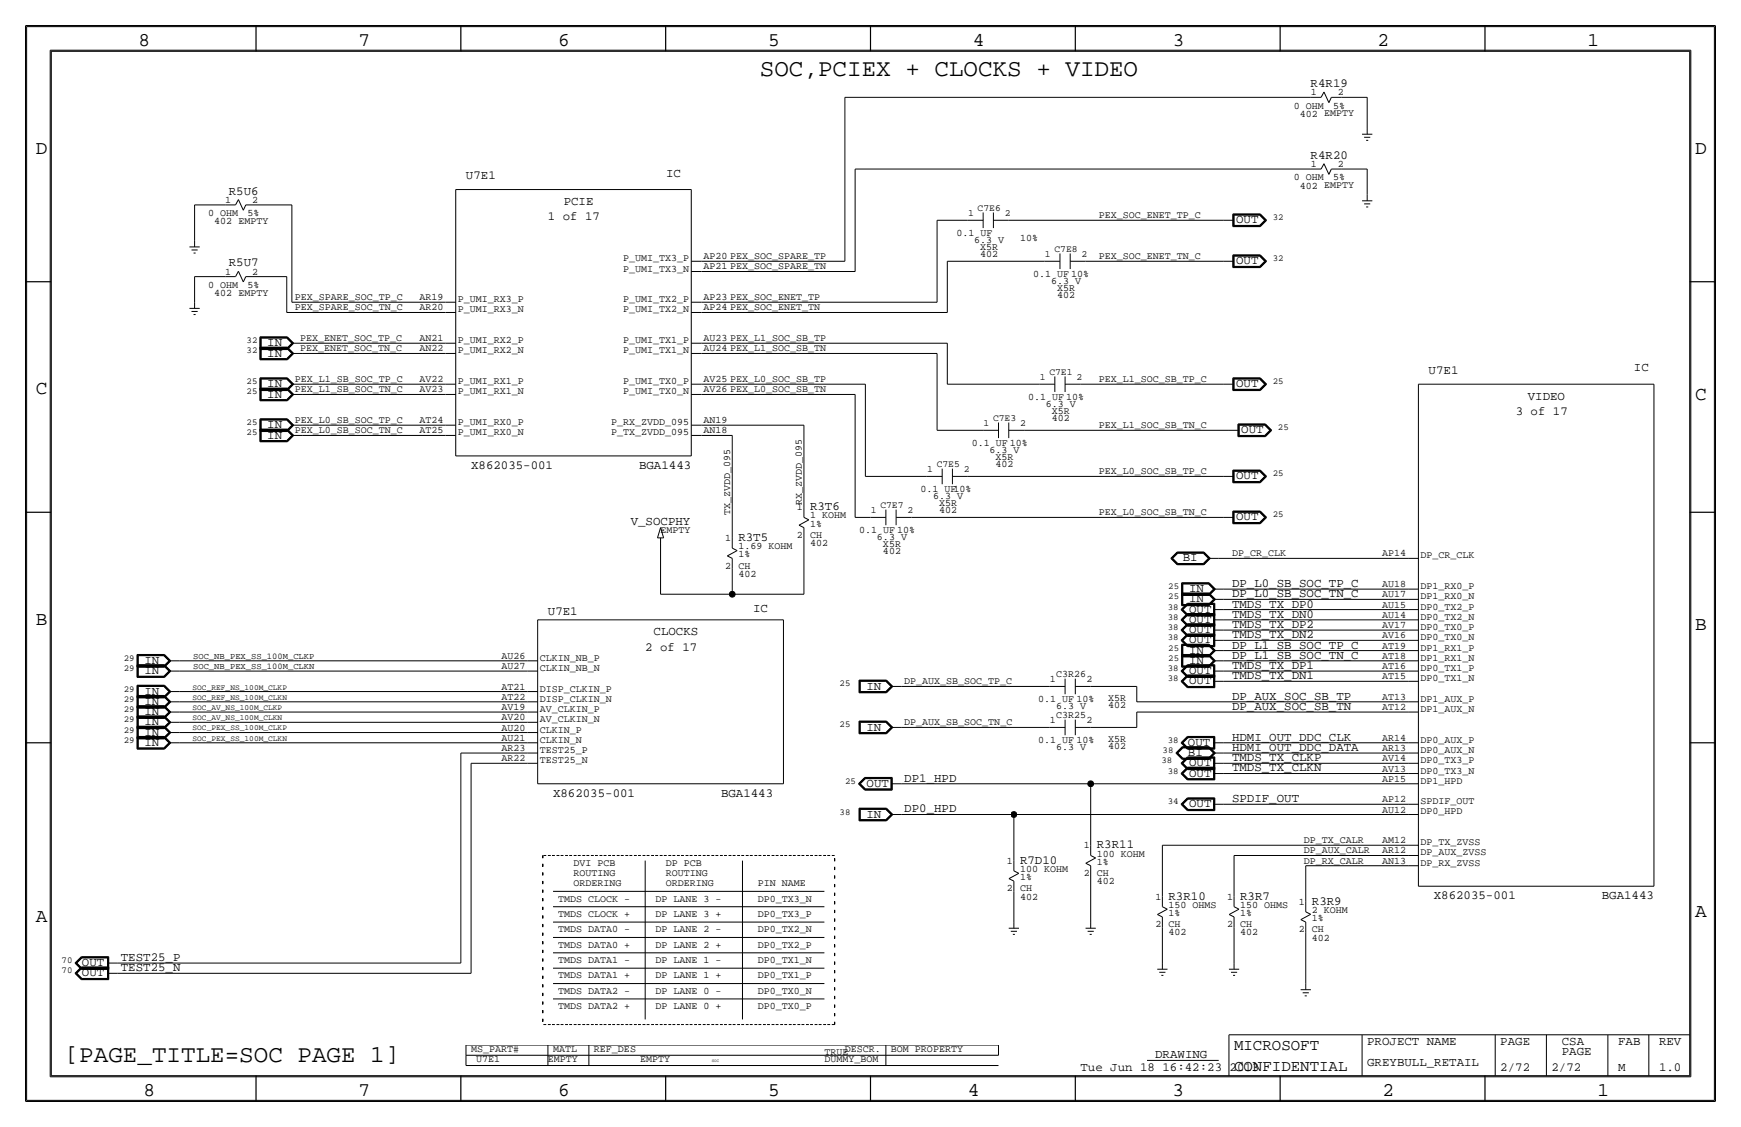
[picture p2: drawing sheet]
<svg xmlns="http://www.w3.org/2000/svg" width="432mm" height="279mm" viewBox="0 0 432 279" stroke-linecap="round" stroke-linejoin="round" font-family="sans-serif">
<!-- layer: Nets -->
<g fill="none" stroke="#000" stroke-width=".25">
<path d="M209.5 24.1h115.6zM209.5 24.1v40.7zM332.7 24.1h6.4zM339.1 24.1v7.7zM48.3 50.8v8.9zM48.3 50.8h7.6zM63.5 50.8h8.9zM72.4 50.8v24.1zM212.1 41.9h113zM212.1 41.9v25.4zM232.4 54.6v20.3zM232.4 54.6h7.6z"/>
<path d="M250.2 54.6h53.3zM332.7 41.9h6.4zM339.1 41.9v6.4zM48.3 68.6v6.3zM48.3 68.6h7.6zM63.5 68.6h7.6zM71.1 77.5h39.4zM71.1 68.6v8.9zM72.4 74.9h38.1zM174 67.3h38.1zM174 64.8h35.5zM174 74.9h58.4z"/>
<path d="M174 77.5h60.9zM234.9 64.8h24.2zM234.9 64.8v12.7zM269.2 64.8h34.3zM74.9 85.1h35.6zM74.9 87.6h35.6zM74.9 95.2h35.6zM74.9 97.8h35.6zM174 95.2h40.6zM174 97.8h38.1zM174 85.1h60.9zM174 87.6h58.4z"/>
<path d="M212.1 97.8v30.5zM214.6 95.3v22.8zM232.4 87.6v19.1zM234.9 95.2h22.9zM234.9 85.1v10.1zM268 95.2h35.5zM74.9 105.4h35.6zM74.9 107.9h35.6zM174 105.4h25.4zM174 107.9h7.6zM181.6 107.9v25.4zM199.4 105.4v20.3z"/>
<path d="M214.6 118.1h15.3zM232.4 106.7h11.4zM240 118.1h63.5zM254 106.7h50.8zM163.8 134.6v12.7zM199.4 133.3v14zM212.1 128.3h3.8zM226.1 128.3h77.4zM302.3 138.4h46.9zM163.8 147.3h17.8zM181.6 141v6.3zM181.6 147.3h17.8z"/>
<path d="M303.5 148.6h45.7zM303.5 153.7h45.7zM303.5 158.8h45.7zM303.5 146h45.7zM303.5 151.1h45.7zM303.5 156.2h45.7zM44.4 166.4h86.4zM44.4 163.8h86.4zM44.5 174h86.3zM44.5 176.5h86.3zM44.5 179.1h86.3zM44.5 171.4h86.3z"/>
<path d="M223.5 170.2h36.8zM270.5 170.2h11.4zM281.9 174h67.3zM281.9 176.5v3.8zM281.9 176.5h67.4zM281.9 170.2v3.8zM303.5 166.4h45.7zM303.5 168.9h45.7zM303.5 161.3h45.7zM303.5 163.8h45.7zM44.5 184.1h86.3zM44.5 181.6h86.3z"/>
<path d="M114.3 186.7v52.1zM114.3 186.7h16.5zM116.8 189.2v52.1zM116.8 189.2h14zM223.5 194.3h47zM223.5 180.3h36.8zM270.5 194.3v15.2zM270.5 194.3h78.7zM270.5 180.3h11.4zM303.5 186.7h45.7zM303.5 199.4h45.7zM303.5 191.8h45.7z"/>
<path d="M303.5 189.2h45.7zM303.5 184.1h45.7zM160 213.4v39.3zM184.1 213.4v39.3zM223.5 201.9h28zM251.5 201.9h97.7zM251.5 201.9v11.5zM270.5 217.2v11.4zM288.3 209.5h60.9zM288.3 209.5v12.7zM306.1 212.1h43.1zM306.1 212.1v10.1z"/>
<path d="M323.8 214.6h25.4zM323.8 214.6v8.9zM29.2 238.8h85.1zM137.2 232.4h67.3zM137.2 228.6h67.3zM137.2 236.2h67.3zM137.2 221h67.3zM137.2 224.8h67.3zM251.5 221v7.6zM288.3 229.9v8.9zM306.1 229.9v8.9zM323.8 231.1v12.7z"/>
<path d="M29.2 241.3h87.6zM137.2 240h67.3zM137.2 243.8h67.3zM137.2 247.6h67.3z"/>
</g>
<path d="M134.6 212.1h72.4zM134.6 212.1v41.9zM207 212.1v41.9zM134.6 254h72.4z" fill="none" stroke="#000" stroke-width=".25" stroke-dasharray=".7 1.4" stroke-linecap="butt"/>
<g fill="#000" stroke="#000" stroke-width=".25">
<circle cx="181.6" cy="147.3" r=".72"/>
<circle cx="270.5" cy="194.3" r=".72"/>
<circle cx="251.5" cy="201.9" r=".72"/>
</g>
<!-- layer: Components -->
<g fill="none" stroke="#000" stroke-width=".25">
<path d="M325.1 24.1h2.6zM328.4 22.8l1.2 2.7zM328.4 22.8l-.7 1.3zM330.2 24.1h2.5zM330.2 24.1l-.6 1.4zM337.8 33.3h2.6zM338.3 34h1.6zM338.8 34.8h.5zM339.1 31.8v1.5zM48.3 59.7v1.5zM55.9 50.8h2.5zM59.1 49.5l1.3 2.6z"/>
<path d="M59.1 49.5l-.7 1.3zM61 50.8h2.5zM61 50.8l-.6 1.3zM113 47v66zM113 47h58.4zM171.4 47v66zM240 54.6h3.8zM243.8 52.7v3.8zM246.4 54.6h3.8zM246.4 52.7v3.8zM303.5 54.6h2.6zM305.8 56.2h6.8z"/>
<path d="M305.8 53v3.2zM305.8 53h6.8zM305.9 53.1v3zM305.9 56.1h6.6zM305.9 53.1h6.6zM306 53.2v2.8zM306 56h6.5zM306 53.2h6.5zM306.1 53.3h6.3zM306.1 53.3v2.6zM306.1 55.9h6.3zM312.4 55.9l1.3-1.3z"/>
<path d="M312.4 53.3l1.3 1.3zM312.5 56l1.3-1.4zM312.5 53.2l1.3 1.4zM312.5 56.1l1.5-1.5zM312.5 53.1l1.5 1.5zM312.6 56.2l1.5-1.6zM312.6 53l1.5 1.6zM325.1 41.9h2.6zM328.4 40.6l1.2 2.6zM328.4 40.6l-.7 1.3zM330.2 41.9h2.5zM330.2 41.9l-.6 1.3z"/>
<path d="M337.8 49.8h2.6zM338.3 50.5h1.6zM338.8 51.3h.5zM339.1 48.3v1.5zM47 76.5h2.5zM47 61.2h2.5zM47.5 77.2h1.5zM47.5 62h1.5zM48 78h.5zM48 62.7h.5zM48.3 74.9v1.6zM55.9 68.6h2.5z"/>
<path d="M59.1 67.3l1.3 2.6zM59.1 67.3l-.7 1.3zM61 68.6h2.5zM61 68.6l-.6 1.3zM110.5 77.5h2.5zM110.5 74.9h2.5zM171.4 77.5h2.6zM171.4 74.9h2.6zM171.4 67.3h2.6zM171.4 64.8h2.6zM259.1 64.8h3.8zM262.9 62.8v3.9z"/>
<path d="M265.4 64.8h3.8zM265.4 62.8v3.9zM303.5 64.8h2.6zM305.8 66.3h6.8zM305.8 63.2v3.1zM305.8 63.2h6.8zM305.9 63.3v2.9zM305.9 66.2h6.6zM305.9 63.3h6.6zM306 63.4v2.7zM306 66.1h6.5zM306 63.4h6.5z"/>
<path d="M306.1 63.5h6.3zM306.1 63.5v2.5zM306.1 66h6.3zM312.4 63.5l1.3 1.3zM312.5 66.1l1.3-1.3zM312.5 63.4l1.3 1.4zM312.5 66.2l1.5-1.4zM312.5 63.3l1.5 1.5zM312.6 66.3l1.5-1.5zM312.6 63.2l1.5 1.6zM313.7 64.8l-1.3 1.2zM64.5 86.1v3.1z"/>
<path d="M64.5 89.2h6.8zM64.5 83.5v3.2zM64.5 86.7h6.8zM64.5 96.2v3.2zM64.5 99.4h6.8zM64.5 93.7v3.1zM64.5 96.8h6.8zM64.5 86.1h6.8zM64.5 83.5h6.8zM64.5 96.2h6.8zM64.5 93.7h6.8zM64.6 86.2h6.6z"/>
<path d="M64.6 83.6h6.6zM64.6 96.3h6.6zM64.6 93.8h6.6zM64.6 86.2v2.9zM64.6 89.1h6.6zM64.6 83.6v3zM64.6 86.6h6.6zM64.6 96.3v3zM64.6 99.3h6.6zM64.6 93.8v2.9zM64.6 96.7h6.6zM64.7 86.3v2.7z"/>
<path d="M64.7 89h6.5zM64.7 83.7v2.8zM64.7 86.5h6.5zM64.7 96.4v2.8zM64.7 99.2h6.5zM64.7 93.9v2.7zM64.7 96.6h6.5zM64.7 86.3h6.5zM64.7 83.7h6.5zM64.7 96.4h6.5zM64.7 93.9h6.5zM64.8 86.4h6.3z"/>
<path d="M64.8 86.4v2.5zM64.8 88.9h6.3zM64.8 83.8h6.3zM64.8 83.8v2.6zM64.8 96.5h6.3zM64.8 96.5v2.6zM64.8 99.1h6.3zM64.8 94h6.3zM64.8 94v2.5zM71.1 86.4l1.3 1.2zM71.1 83.8l1.3 1.3zM71.1 96.5l1.3 1.3z"/>
<path d="M71.1 94l1.3 1.2zM71.1 88.9l1.3-1.3zM71.1 86.4l1.3-1.3zM71.1 99.1l1.3-1.3zM71.1 96.5l1.3-1.3zM71.2 89l1.3-1.4zM71.2 86.5l1.3-1.4zM71.2 99.2l1.3-1.4zM71.2 96.6l1.3-1.3zM71.2 86.3l1.3 1.3zM71.2 83.7l1.3 1.4zM71.2 96.4l1.3 1.4z"/>
<path d="M71.2 93.9l1.3 1.3zM71.2 86.2l1.5 1.4zM71.2 83.6l1.5 1.5zM71.2 96.3l1.5 1.5zM71.2 93.8l1.5 1.4zM71.2 89.1l1.5-1.5zM71.2 86.6l1.5-1.5zM71.2 99.3l1.5-1.5zM71.2 96.7l1.5-1.4zM71.3 89.2l1.5-1.6zM71.3 86.7l1.5-1.6zM71.3 99.4l1.5-1.6z"/>
<path d="M71.3 96.8l1.5-1.6zM71.3 86.1l1.5 1.5zM71.3 83.5l1.5 1.6zM71.3 96.2l1.5 1.6zM71.3 93.7l1.5 1.5zM72.4 87.6h2.5zM72.4 85.1h2.5zM72.4 97.8h2.5zM72.4 95.2h2.5zM110.5 97.8h2.5zM110.5 95.2h2.5zM110.5 87.6h2.5z"/>
<path d="M110.5 85.1h2.5zM171.4 97.8h2.6zM171.4 95.2h2.6zM171.4 87.6h2.6zM171.4 85.1h2.6zM257.8 95.2h3.8zM261.6 93.3v3.9zM264.2 95.2h3.8zM264.2 93.3v3.9zM303.5 95.2h2.6zM305.8 96.8h6.8zM305.8 93.7v3.1z"/>
<path d="M305.8 93.7h6.8zM305.9 93.8v2.9zM305.9 96.7h6.6zM305.9 93.8h6.6zM306 93.9v2.7zM306 96.6h6.5zM306 93.9h6.5zM306.1 94h6.3zM306.1 94v2.5zM306.1 96.5h6.3zM312.4 96.5l1.3-1.3zM312.4 94l1.3 1.2z"/>
<path d="M312.5 96.6l1.3-1.3zM312.5 93.9l1.3 1.3zM312.5 96.7l1.5-1.4zM312.5 93.8l1.5 1.4zM312.6 96.8l1.5-1.6zM312.6 93.7l1.5 1.5zM351.8 95.2h58.4zM351.8 95.3v124.4zM410.2 95.2v124.5zM64.5 106.4v3.1zM64.5 109.5h6.8zM64.5 103.8v3.2z"/>
<path d="M64.5 107h6.8zM64.5 106.4h6.8zM64.5 103.8h6.8zM64.6 106.5h6.6zM64.6 103.9h6.6zM64.6 106.5v2.9zM64.6 109.4h6.6zM64.6 103.9v3zM64.6 106.9h6.6zM64.7 106.6v2.7zM64.7 109.3h6.5zM64.7 104v2.8z"/>
<path d="M64.7 106.8h6.5zM64.7 106.6h6.5zM64.7 104h6.5zM64.8 106.7h6.3zM64.8 106.7v2.5zM64.8 109.2h6.3zM64.8 104.1h6.3zM64.8 104.1v2.6zM71.1 106.7l1.3 1.2zM71.1 104.1l1.3 1.3zM71.1 109.2l1.3-1.2zM71.1 106.7l1.3-1.3z"/>
<path d="M71.2 109.3l1.3-1.3zM71.2 106.8l1.3-1.4zM71.2 106.6l1.3 1.3zM71.2 104l1.3 1.4zM71.2 106.5l1.5 1.4zM71.2 103.9l1.5 1.5zM71.2 109.4l1.5-1.5zM71.2 106.9l1.5-1.5zM71.3 109.5l1.5-1.6zM71.3 107l1.5-1.6zM71.3 106.4l1.5 1.5zM71.3 103.8l1.5 1.6z"/>
<path d="M72.4 107.9h2.5zM72.4 105.4h2.5zM110.5 107.9h2.5zM110.5 105.4h2.5zM113 113h58.4zM171.4 105.4h2.6zM171.4 107.9h2.6zM229.9 118.1h3.8zM233.7 116.2v3.8zM236.2 118.1h3.8zM236.2 116.2v3.8zM243.8 106.7h3.9z"/>
<path d="M247.6 104.7v3.9zM250.2 106.7h3.8zM250.2 104.7v3.9zM303.5 118.1h2.6zM304.8 106.7h2.5zM305.8 119.7h6.8zM305.8 116.5v3.2zM305.8 116.5h6.8zM305.9 116.6v3zM305.9 119.6h6.6zM305.9 116.6h6.6zM306 116.7v2.8z"/>
<path d="M306 119.5h6.5zM306 116.7h6.5zM306.1 116.8h6.3zM306.1 116.8v2.6zM306.1 119.4h6.3zM307 108.3h6.8zM307 105.1v3.2zM307 105.1h6.8zM307.1 105.2v3zM307.1 108.2h6.7zM307.1 105.2h6.7zM307.2 105.3v2.8z"/>
<path d="M307.2 108.1h6.5zM307.2 105.3h6.5zM307.3 105.4h6.4zM307.3 105.4v2.6zM307.3 107.9h6.4zM312.4 119.4l1.3-1.3zM312.4 116.8l1.3 1.3zM312.5 119.5l1.3-1.4zM312.5 116.7l1.3 1.4zM312.5 119.6l1.5-1.5zM312.5 116.6l1.5 1.5zM312.6 119.7l1.5-1.6z"/>
<path d="M312.6 116.5l1.5 1.6zM313.7 105.4l1.3 1.3zM313.7 107.9l1.3-1.2zM313.7 108.1l1.4-1.4zM313.7 105.3l1.4 1.4zM313.8 105.2l1.5 1.5zM313.8 108.2l1.5-1.5zM313.8 105.1l1.6 1.6zM313.8 108.3l1.6-1.6zM163.1 133.3h1.5zM163.8 133.3v1.3zM163.8 130.8l.8 2.6z"/>
<path d="M163.8 130.8l-.7 2.5zM180.4 137.8l2.4-1.3zM180.4 137.8l1.2 .6zM181.6 133.3v2.6zM181.6 138.4v2.6zM181.6 135.9l1.2 .6zM198.2 130.2l2.4-1.3zM198.2 130.2l1.2 .6zM199.4 125.7v2.6zM199.4 130.8v2.5zM199.4 128.3l1.2 .6zM215.9 128.3h3.8z"/>
<path d="M219.7 126.3v3.9zM222.2 128.3h3.9zM222.2 126.3v3.9zM290.4 138.4l1.5 1.6zM290.4 138.4l1.5-1.5zM290.5 138.4l1.5 1.5zM290.5 138.4l1.5-1.4zM290.7 138.4l1.3-1.3zM290.7 138.4l1.3 1.4zM290.8 138.4l1.3 1.3zM290.8 138.4l1.3-1.2zM291.9 136.9h6.7z"/>
<path d="M292 139.9h6.6zM292 137h6.6zM292 137.1h6.5zM292 139.8h6.5zM292.1 139.7h6.3zM292.1 137.2h6.3zM298.4 137.2l1.3 1.2zM298.4 139.7l1.3-1.3zM298.5 139.8l1.4-1.4zM298.5 137.1l1.4 1.3zM298.6 137l1.4 1.4zM298.6 139.9l1.4-1.5z"/>
<path d="M298.6 136.9l1.6 1.5zM299.7 138.4h2.6zM303.5 128.3h2.6zM305.8 129.8h6.8zM305.8 126.7v3.1zM305.8 126.7h6.8zM305.9 126.8v2.9zM305.9 129.7h6.6zM305.9 126.8h6.6zM306 126.9v2.7zM306 129.6h6.5zM306 126.9h6.5z"/>
<path d="M306.1 127h6.3zM306.1 127v2.5zM306.1 129.5h6.3zM312.4 129.5l1.3-1.2zM312.4 127l1.3 1.3zM312.5 129.6l1.3-1.3zM312.5 126.9l1.3 1.4zM312.5 129.7l1.5-1.4zM312.5 126.8l1.5 1.5zM312.6 129.8l1.5-1.5zM312.6 126.7l1.5 1.6zM349.2 138.4h2.6z"/>
<path d="M133.3 153.7v40.6zM133.3 153.7h61zM194.3 153.7v40.6zM291.9 140h6.7zM292.9 158.7l1.6 1.6zM292.9 156.2l1.6 1.6zM292.9 153.7l1.6 1.5zM292.9 151.1l1.6 1.6zM292.9 158.8l1.6-1.6zM292.9 156.2l1.6-1.6zM292.9 153.7l1.6-1.6zM292.9 151.1l1.6-1.5z"/>
<path d="M293.1 158.8l1.4-1.5zM293.1 156.2l1.4-1.5zM293.1 153.7l1.4-1.5zM293.1 151.1l1.4-1.4zM293.1 147v3.2zM293.1 150.2h6.8zM293.1 144.5v3.1zM293.1 147.6h6.8zM293.1 159.7v3.2zM293.1 147h6.8zM293.1 144.5h6.8zM293.1 159.7h6.8z"/>
<path d="M293.1 158.7l1.4 1.5zM293.1 156.2l1.4 1.5zM293.1 153.7l1.4 1.4zM293.1 151.1l1.4 1.5zM293.2 147.1v3zM293.2 150.1h6.6zM293.2 144.6v2.9zM293.2 147.5h6.6zM293.2 159.8v3zM293.2 147.1h6.6zM293.2 144.6h6.6zM293.2 159.8h6.6z"/>
<path d="M293.2 158.8l1.4-1.4zM293.2 156.2l1.4-1.4zM293.2 153.7l1.4-1.4zM293.2 151.1l1.4-1.3zM293.2 158.8l1.4 1.3zM293.2 156.2l1.4 1.4zM293.2 153.7l1.4 1.3zM293.2 151.1l1.4 1.4zM293.3 147.2v2.8zM293.3 150h6.5zM293.3 144.7v2.7zM293.3 147.4h6.5z"/>
<path d="M293.3 159.9v2.8zM293.3 147.2h6.5zM293.3 144.7h6.5zM293.3 159.9h6.5zM293.4 147.3h6.3zM293.4 144.8h6.3zM293.4 158.8l1.2-1.3zM293.4 153.7l1.2-1.3zM293.4 151.1l1.2-1.2zM293.4 147.3v2.6zM293.4 149.9h6.3zM293.4 144.8v2.5z"/>
<path d="M293.4 158.8l1.2 1.2zM293.4 156.2l1.2 1.3zM293.4 153.7l1.2 1.2zM293.4 151.1l1.2 1.3zM294.5 157.2h6.8zM294.5 154.6h6.8zM294.5 152.1h6.8zM294.5 149.6h6.8zM294.5 157.8h6.8zM294.5 155.2h6.8zM294.5 152.7h6.8zM294.5 157.3h6.7z"/>
<path d="M294.5 154.7h6.7zM294.5 152.2h6.7zM294.5 149.7h6.7zM294.5 157.7h6.7zM294.5 155.1h6.7zM294.5 152.6h6.7zM294.6 157.4h6.5zM294.6 154.8h6.5zM294.6 152.3h6.5zM294.6 149.8h6.5zM294.6 157.6h6.5zM294.6 155h6.5z"/>
<path d="M294.6 152.5h6.5zM294.6 154.9l-1.2 1.3zM294.6 157.5h6.4zM294.6 154.9h6.4zM294.6 152.4h6.4zM294.6 149.9h6.4zM298.6 140l1.6-1.6zM299.7 147.3l1.3 1.3zM299.7 144.8l1.3 1.2zM299.8 150l1.3-1.4zM299.8 147.4l1.3-1.3zM299.8 147.2l1.3 1.4z"/>
<path d="M299.8 144.7l1.3 1.3zM299.8 159.9l1.3 1.4zM299.8 150.1l1.5-1.5zM299.8 147.5l1.5-1.5zM299.8 147.1l1.5 1.5zM299.8 144.6l1.5 1.4zM299.8 159.8l1.5 1.5zM299.9 150.2l1.5-1.6zM299.9 147.6l1.5-1.6zM299.9 147l1.5 1.6zM299.9 144.5l1.5 1.5zM299.9 159.7l1.5 1.6z"/>
<path d="M301 148.6l-1.3 1.3zM301 146.1l-1.3 1.2zM301 157.5v2.5zM301 154.9v2.6zM301 152.4v2.5zM301 149.9v2.5zM301 158.8h2.5zM301 156.2h2.5zM301 153.7h2.5zM301 151.1h2.5zM301 148.6h2.5zM301 146h2.5z"/>
<path d="M301.1 157.4v2.7zM301.1 154.8v2.8zM301.1 152.3v2.7zM301.1 149.8v2.7zM301.2 157.3v2.9zM301.2 154.7v3zM301.2 152.2v2.9zM301.2 149.7v2.9zM301.3 157.2v3.1zM301.3 154.6v3.2zM301.3 152.1v3.1zM301.3 149.6v3.1z"/>
<path d="M349.2 158.8h2.6zM349.2 153.7h2.6zM349.2 156.2h2.6zM349.2 148.6h2.6zM349.2 151.1h2.6zM349.2 146h2.6zM34 175v3.1zM34 178.1h6.8zM34 177.5v3.1zM34 172.4v3.2zM34 175.6h6.8zM34 169.9v3.1z"/>
<path d="M34 173h6.8zM34 164.8v3.1zM34 167.9h6.8zM34 162.3v3.1zM34 165.4h6.8zM34 175h6.8zM34 177.5h6.8zM34 172.4h6.8zM34 169.9h6.8zM34 164.8h6.8zM34 162.3h6.8zM34.1 175.1v2.9z"/>
<path d="M34.1 178h6.6zM34.1 177.6v2.9zM34.1 172.5v3zM34.1 175.5h6.6zM34.1 170v2.9zM34.1 172.9h6.6zM34.1 164.9v2.9zM34.1 167.8h6.6zM34.1 162.4v2.9zM34.1 165.3h6.6zM34.1 175.1h6.6zM34.1 177.6h6.6z"/>
<path d="M34.1 172.5h6.6zM34.1 170h6.6zM34.1 164.9h6.6zM34.1 162.4h6.6zM34.2 175.2h6.5zM34.2 177.7h6.5zM34.2 172.6h6.5zM34.2 170.1h6.5zM34.2 165h6.5zM34.2 162.5h6.5zM34.2 175.2v2.7zM34.2 177.9h6.5z"/>
<path d="M34.2 177.7v2.7zM34.2 172.6v2.8zM34.2 175.4h6.5zM34.2 170.1v2.7zM34.2 172.8h6.5zM34.2 165v2.7zM34.2 167.7h6.5zM34.2 162.5v2.7zM34.2 165.2h6.5zM34.3 175.3h6.3zM34.3 175.3v2.5zM34.3 177.8h6.3z"/>
<path d="M34.3 177.8v2.5zM34.3 172.7h6.3zM34.3 172.7v2.6zM34.3 170.2h6.3zM34.3 170.2v2.5zM34.3 165.1h6.3zM34.3 165.1v2.5zM34.3 167.6h6.3zM34.3 162.6h6.3zM34.3 162.6v2.5zM40.6 177.8l1.3-1.3zM40.6 175.3l1.3-1.3z"/>
<path d="M40.6 172.7l1.3-1.2zM40.6 167.6l1.3-1.2zM40.6 165.1l1.3-1.3zM40.6 175.3l1.3 1.2zM40.6 177.8l1.3 1.3zM40.6 172.7l1.3 1.3zM40.6 170.2l1.3 1.2zM40.6 165.1l1.3 1.3zM40.6 162.6l1.3 1.2zM40.7 177.9l1.4-1.4zM40.7 175.4l1.4-1.4zM40.7 172.8l1.4-1.3z"/>
<path d="M40.7 167.7l1.4-1.3zM40.7 165.2l1.4-1.4zM40.7 175.2l1.4 1.3zM40.7 177.7l1.4 1.4zM40.7 172.6l1.4 1.4zM40.7 170.1l1.4 1.3zM40.7 165l1.4 1.4zM40.7 162.5l1.4 1.3zM40.7 175.1l1.5 1.4zM40.7 177.6l1.5 1.5zM40.7 172.5l1.5 1.5zM40.7 170l1.5 1.4z"/>
<path d="M40.7 164.9l1.5 1.5zM40.7 162.4l1.5 1.4zM40.7 178l1.5-1.5zM40.7 175.5l1.5-1.5zM40.7 172.9l1.5-1.5zM40.7 167.8l1.5-1.4zM40.7 165.3l1.5-1.5zM40.8 175l1.6 1.5zM40.8 177.5l1.6 1.6zM40.8 172.4l1.6 1.6zM40.8 169.9l1.6 1.5zM40.8 164.8l1.6 1.6z"/>
<path d="M40.8 162.3l1.6 1.5zM40.8 178.1l1.6-1.6zM40.8 175.6l1.6-1.6zM40.8 167.9l1.6-1.5zM40.8 165.4l1.6-1.6zM41.9 176.5h2.5zM41.9 179.1h2.5zM41.9 174h2.5zM41.9 171.4h2.5zM41.9 166.4h2.5zM41.9 163.8h2.5zM42.4 171.4l-1.6 1.6z"/>
<path d="M130.8 176.5h2.6zM130.8 179.1h2.6zM130.8 163.8h2.6zM130.8 166.4h2.6zM130.8 174h2.6zM130.8 171.4h2.6zM213.1 168.6v3.2zM213.1 171.8h6.8zM213.1 178.8v3.1zM213.1 168.6h6.8zM213.1 178.8h6.8zM213.2 168.7v3z"/>
<path d="M213.2 171.7h6.6zM213.2 178.9v2.9zM213.2 168.7h6.6zM213.2 178.9h6.6zM213.3 168.8v2.8zM213.3 171.6h6.5zM213.3 179v2.7zM213.3 168.8h6.5zM213.3 179h6.5zM213.4 168.9h6.3zM213.4 168.9v2.6zM213.4 171.4h6.3z"/>
<path d="M213.4 179.1h6.3zM213.4 179.1v2.5zM219.7 171.4l1.3-1.2zM219.7 168.9l1.3 1.3zM219.7 179.1l1.3 1.2zM219.8 171.6l1.3-1.4zM219.8 168.8l1.3 1.4zM219.8 179l1.3 1.3zM219.8 171.7l1.5-1.5zM219.8 168.7l1.5 1.5zM219.8 178.9l1.5 1.4zM219.9 168.6l1.5 1.6z"/>
<path d="M219.9 178.8l1.5 1.5zM219.9 171.8l1.5-1.6zM221 170.2h2.5zM260.3 170.2h3.9zM264.2 178.4v3.9zM264.2 168.2v3.9zM266.7 178.4v3.9zM266.7 170.2h3.8zM266.7 168.2v3.9zM292.9 168.9l1.6 1.6zM292.9 166.4l1.6 1.5zM292.9 168.9l1.6-1.6z"/>
<path d="M292.9 166.4l1.6-1.6zM293.1 168.9l1.4-1.5zM293.1 166.4l1.4-1.5zM293.1 162.3v3.1zM293.1 165.4h6.8zM293.1 162.9h6.8zM293.1 162.3h6.8zM293.1 168.9l1.4 1.5zM293.1 166.4l1.4 1.4zM293.2 162.4v2.9zM293.2 165.3h6.6zM293.2 162.8h6.6z"/>
<path d="M293.2 162.4h6.6zM293.2 168.9l1.4-1.4zM293.2 166.4l1.4-1.4zM293.2 168.9l1.4 1.4zM293.2 166.4l1.4 1.3zM293.3 162.5v2.7zM293.3 165.2h6.5zM293.3 162.7h6.5zM293.3 162.5h6.5zM293.4 162.6h6.3zM293.4 160h6.3zM293.4 162.6v2.5z"/>
<path d="M293.4 165.1h6.3zM293.4 160v2.6zM293.4 168.9l1.2 1.3zM293.4 166.4l1.2 1.2zM294.5 167.3h6.8zM294.5 164.8h6.8zM294.5 170.5h6.8zM294.5 167.9h6.8zM294.5 160.3h6.8zM294.5 167.4h6.7zM294.5 164.9h6.7zM294.5 170.4h6.7z"/>
<path d="M294.5 167.8h6.7zM294.5 160.2h6.7zM294.6 167.5h6.5zM294.6 165h6.5zM294.6 170.3h6.5zM294.6 167.7h6.5zM294.6 160.1h6.5zM294.6 167.6l-1.2 1.3zM294.6 165.1l-1.2 1.3zM294.6 170.2h6.4zM294.6 167.6h6.4zM294.6 160h6.4z"/>
<path d="M294.6 165.1h6.4zM299.7 165.1l1.3-1.3zM299.7 162.6l1.3-1.3zM299.7 162.6l1.3 1.2zM299.7 160l1.3 1.3zM299.8 165.2l1.3-1.4zM299.8 162.7l1.3-1.4zM299.8 162.5l1.3 1.3zM299.8 165.3l1.5-1.5zM299.8 162.8l1.5-1.5zM299.8 162.4l1.5 1.4zM299.9 165.4l1.5-1.6z"/>
<path d="M299.9 162.9l1.5-1.6zM299.9 162.3l1.5 1.5zM301 167.6v2.6zM301 165.1v2.5zM301 168.9h2.5zM301 166.4h2.5zM301 163.8h2.5zM301 161.3h2.5zM301.1 167.5v2.8zM301.1 165v2.7zM301.2 167.4v3zM301.2 164.9v2.9z"/>
<path d="M301.3 167.3v3.2zM301.3 164.8v3.1zM349.2 174h2.6zM349.2 176.5h2.6zM349.2 163.8h2.6zM349.2 166.4h2.6zM349.2 161.3h2.6zM349.2 168.9h2.6zM34 182.6v3.1zM34 185.7h6.8zM34 180v3.2zM34 183.2h6.8z"/>
<path d="M34 180.6h6.8zM34 182.6h6.8zM34 180h6.8zM34.1 182.7v2.9zM34.1 185.6h6.6zM34.1 180.1v3zM34.1 183.1h6.6zM34.1 180.5h6.6zM34.1 182.7h6.6zM34.1 180.1h6.6zM34.2 182.8h6.5zM34.2 180.2h6.5z"/>
<path d="M34.2 182.8v2.7zM34.2 185.5h6.5zM34.2 180.2v2.8zM34.2 183h6.5zM34.2 180.4h6.5zM34.3 182.9h6.3zM34.3 182.9v2.5zM34.3 185.4h6.3zM34.3 180.3h6.3zM34.3 180.3v2.6zM40.6 185.4l1.3-1.2zM40.6 182.9l1.3-1.3z"/>
<path d="M40.6 180.3l1.3-1.2zM40.6 182.9l1.3 1.2zM40.6 180.3l1.3 1.3zM40.7 185.5l1.4-1.3zM40.7 183l1.4-1.4zM40.7 180.4l1.4-1.3zM40.7 182.8l1.4 1.3zM40.7 180.2l1.4 1.4zM40.7 182.7l1.5 1.4zM40.7 180.1l1.5 1.5zM40.7 185.6l1.5-1.5zM40.7 183.1l1.5-1.5z"/>
<path d="M40.7 180.5l1.5-1.4zM40.8 182.6l1.6 1.5zM40.8 180l1.6 1.6zM40.8 185.7l1.6-1.6zM40.8 180.6l1.6-1.5zM41.9 184.1h2.5zM41.9 181.6h2.5zM42.4 181.6l-1.6 1.6zM130.8 189.2h2.6zM130.8 186.7h2.6zM130.8 184.1h2.6zM130.8 181.6h2.6z"/>
<path d="M133.3 194.3h61zM212.9 194.3l1.6-1.6zM212.9 194.3l1.6 1.6zM213.1 181.9h6.8zM213.1 194.3l1.4-1.5zM213.1 194.3l1.4 1.5zM213.2 181.8h6.6zM213.2 194.3l1.4-1.4zM213.2 194.3l1.4 1.4zM213.3 181.7h6.5zM213.4 181.6h6.3zM213.4 194.3l1.2-1.3z"/>
<path d="M213.4 194.3l1.2 1.3zM214.5 192.7h6.8zM214.5 195.9h6.8zM214.5 192.8h6.7zM214.5 195.8h6.7zM214.6 192.9h6.5zM214.6 195.7h6.5zM214.6 193h6.4zM214.6 195.6h6.4zM219.7 181.6l1.3-1.3zM219.8 181.7l1.3-1.4zM219.8 181.8l1.5-1.5z"/>
<path d="M219.9 181.9l1.5-1.6zM221 180.3h2.5zM221 194.3h2.5zM221 193v2.6zM221.1 192.9v2.8zM221.2 192.8v3zM221.3 192.7v3.2zM260.3 180.3h3.9zM266.7 180.3h3.8zM291.6 186.7l1.6-1.6zM291.6 186.7l1.6 1.6zM291.8 186.7l1.5-1.5z"/>
<path d="M291.8 186.7l1.5 1.5zM291.9 186.7l1.4-1.4zM291.9 186.7l1.4 1.4zM292.1 186.7l1.3 1.3zM292.9 184.1l1.6 1.6zM292.9 189.2l1.6 1.6zM292.9 191.8l1.6 1.5zM292.9 199.4l1.6 1.6zM292.9 184.1l1.6-1.5zM292.9 189.2l1.6-1.5zM292.9 191.8l1.6-1.6zM292.9 199.4l1.6-1.6z"/>
<path d="M293.1 184.1l1.4-1.4zM293.1 189.2l1.4-1.4zM293.1 191.8l1.4-1.5zM293.1 199.4l1.4-1.5zM293.1 184.1l1.4 1.5zM293.1 189.2l1.4 1.5zM293.1 191.8l1.4 1.4zM293.1 199.4l1.4 1.5zM293.2 185.1h6.7zM293.2 188.3h6.7zM293.2 184.1l1.4-1.3zM293.2 189.2l1.4-1.3z"/>
<path d="M293.2 191.8l1.4-1.4zM293.2 199.4l1.4-1.4zM293.2 184.2l1.4 1.3zM293.2 189.2l1.4 1.4zM293.2 191.8l1.4 1.3zM293.2 199.4l1.4 1.4zM293.3 185.2h6.5zM293.3 188.2h6.5zM293.3 188.1h6.5zM293.3 185.3h6.5zM293.4 185.4h6.3zM293.4 188h6.3z"/>
<path d="M293.4 184.1l1.2-1.2zM293.4 189.2l1.2-1.2zM293.4 185.4l-1.3 1.3zM293.4 184.2l1.2 1.2zM293.4 189.2l1.2 1.3zM293.4 191.8l1.2 1.2zM293.4 199.4l1.2 1.3zM294.5 182.6h6.8zM294.5 187.7h6.8zM294.5 190.2h6.8zM294.5 197.8h6.8zM294.5 185.7h6.8z"/>
<path d="M294.5 190.8h6.8zM294.5 193.3h6.8zM294.5 182.7h6.7zM294.5 187.8h6.7zM294.5 190.3h6.7zM294.5 197.9h6.7zM294.5 185.6h6.7zM294.5 190.7h6.7zM294.5 193.2h6.7zM294.6 182.8h6.5zM294.6 187.9h6.5zM294.6 190.4h6.5z"/>
<path d="M294.6 198h6.5zM294.6 185.5h6.5zM294.6 190.6h6.5zM294.6 193.1h6.5zM294.6 190.5l-1.2 1.3zM294.6 198.1l-1.2 1.3zM294.6 185.4h6.4zM294.6 190.5h6.4zM294.6 193h6.4zM294.6 182.9h6.4zM294.6 188h6.4zM294.6 198.1h6.4z"/>
<path d="M299.7 188l1.3-1.3zM299.7 185.4l1.3 1.3zM299.8 188.1l1.3-1.4zM299.8 185.3l1.3 1.4zM299.8 188.2l1.5-1.5zM299.8 185.2l1.5 1.5zM299.9 188.3l1.5-1.6zM299.9 185.1l1.5 1.6zM301 182.9v2.5zM301 188v2.5zM301 190.5v2.5zM301 198.1v2.6z"/>
<path d="M301 186.7h2.5zM301 184.1h2.5zM301 189.2h2.5zM301 191.8h2.5zM301 199.4h2.5zM301.1 182.8v2.7zM301.1 187.9v2.7zM301.1 190.4v2.7zM301.1 198v2.8zM301.2 182.7v2.9zM301.2 187.8v2.9zM301.2 190.3v2.9z"/>
<path d="M301.2 197.9v3zM301.3 182.6v3.1zM301.3 187.7v3.1zM301.3 190.2v3.1zM301.3 197.8v3.2zM349.2 199.4h2.6zM349.2 184.1h2.6zM349.2 186.7h2.6zM349.2 194.3h2.6zM349.2 191.8h2.6zM349.2 189.2h2.6zM213.1 200.4v3.1z"/>
<path d="M213.1 203.5h6.8zM213.1 200.4h6.8zM213.2 200.5v2.9zM213.2 203.4h6.6zM213.2 200.5h6.6zM213.3 200.6v2.7zM213.3 203.3h6.5zM213.3 200.6h6.5zM213.4 200.7h6.3zM213.4 200.7v2.5zM213.4 203.2h6.3zM219.7 203.2l1.3-1.3z"/>
<path d="M219.7 200.7l1.3 1.2zM219.8 203.3l1.3-1.4zM219.8 200.6l1.3 1.3zM219.8 203.4l1.5-1.5zM219.8 200.5l1.5 1.4zM219.9 200.4l1.5 1.5zM219.9 203.5l1.5-1.6zM221 201.9h2.5zM250.2 217.8l2.5-1.3zM250.2 217.8l1.3 .6zM251.5 213.4v2.5zM251.5 218.4v2.6z"/>
<path d="M251.5 215.9l1.2 .6zM269.3 214l2.4-1.3zM269.3 214l1.2 .6zM270.5 209.5v2.6zM270.5 214.6v2.6zM270.5 212.1l1.2 .6zM294.5 201h6.8zM294.5 200.9h6.7zM294.6 200.8h6.5zM294.6 200.7h6.4zM349.2 209.5h2.6zM349.2 212.1h2.6z"/>
<path d="M349.2 201.9h2.6zM349.2 214.6h2.6zM351.8 219.7h58.4zM18.6 238.8l1.6-1.6zM18.6 238.8l1.6 1.5zM18.7 238.8l1.5 1.4zM18.7 238.8l1.5-1.5zM18.9 238.8l1.4-1.4zM18.9 238.8l1.4 1.3zM19 238.8l1.3-1.3zM19.1 238.8l1.2 1.2zM20.2 239.7h6.8z"/>
<path d="M20.2 237.2h6.8zM20.2 239.8h6.7zM20.2 237.3h6.7zM20.3 239.9h6.5zM20.3 237.4h6.5zM20.3 237.5h6.4zM26.7 238.8h2.5zM26.7 237.5v2.5zM26.8 239.9v2.8zM26.8 237.4v2.7zM26.9 239.8v3zM26.9 237.3v2.9z"/>
<path d="M27 239.7v3.2zM27 237.2v3.1zM250.2 230.1h2.5zM250.7 230.9h1.5zM251.2 231.6h.5zM251.5 228.6v1.5zM269.2 230.1h2.6zM269.7 230.9h1.6zM270.3 231.6h.5zM270.5 228.6v1.5zM287.1 226.7l2.4-1.3zM287.1 226.7l1.2 .6z"/>
<path d="M288.3 238.8v1.5zM288.3 222.2v2.6zM288.3 227.3v2.6zM288.3 224.8l1.2 .6zM304.9 226.7l1.2 .6zM304.9 226.7l2.4-1.3zM306.1 238.8v1.5zM306.1 222.2v2.6zM306.1 227.3v2.6zM306.1 224.8l1.2 .6zM322.6 228l2.5-1.3zM322.6 228l1.3 .6z"/>
<path d="M323.8 223.5v2.6zM323.8 228.6v2.5zM323.8 226.1l1.3 .6zM18.6 241.3l1.6-1.6zM18.6 241.3l1.6 1.6zM18.7 241.3l1.5 1.5zM18.7 241.3l1.5-1.5zM18.9 241.3l1.4-1.4zM18.9 241.3l1.4 1.4zM19 241.3l1.3-1.3zM19.1 241.3l1.2 1.3zM20.2 242.9h6.8z"/>
<path d="M20.2 240.3h6.8zM20.2 242.8h6.7zM20.2 240.2h6.7zM20.3 242.7h6.5zM20.3 240.1h6.5zM20.3 242.6h6.4zM20.3 240h6.4zM26.7 241.3h2.5zM26.7 240v2.6zM287 240.3h2.6zM287.5 241h1.6zM288 241.8h.5z"/>
<path d="M304.8 240.3h2.5zM305.3 241h1.5zM305.8 241.8h.5zM322.6 245.4h2.5zM323.1 246.1h1.5zM323.6 246.9h.5zM323.8 243.8v1.6zM115.6 261.6v2.6zM115.6 264.2h132zM135.9 261.6v2.6zM146 261.6v2.6zM219.7 261.6v2.6z"/>
<path d="M284.5 262.9h17.8z"/>
</g>
<!-- layer: Page Border and Title Block -->
<g fill="none" stroke="#000" stroke-width=".3">
<path d="M6.3 6.3v266.7zM6.4 6.3h419zM12.7 12.7h406.4zM12.7 12.7v254zM63.5 6.3v6.4zM114.3 6.3v6.4zM165.1 6.3v6.4zM215.9 6.3v6.4zM266.7 6.3v6.4zM317.5 6.3v6.4zM368.3 6.3v6.4zM419.1 12.7v254z"/>
<path d="M425.4 6.3v266.7zM6.3 69.8h6.4zM419.1 69.8h6.3zM6.3 127h6.4zM419.1 127h6.3zM6.3 184.1h6.4zM419.1 184.1h6.3zM6.4 273h419zM12.7 266.7h406.4zM63.5 266.7v6.3zM114.3 266.7v6.3zM165.1 266.7v6.3z"/>
<path d="M215.9 266.7v6.3zM266.7 266.7v6.3zM317.5 266.7v6.3zM368.3 266.7v6.3z"/>
</g>
<g fill="none" stroke="#000" stroke-width=".25">
<path d="M6.6 6.6h418.6zM6.6 6.6v266.2zM12.4 12.4v254.6zM12.4 12.4h407zM419.4 12.4v254.6zM425.2 6.6v266.2zM115.6 259.1v2.5zM115.6 259.1h132zM135.9 259.1v2.5zM146 259.1v2.5zM219.7 259.1v2.5zM247.6 259.1v2.5z"/>
<path d="M304.8 256.5v10.2zM304.8 256.5h114.3zM337.8 256.5v10.2zM370.8 256.5v10.2zM383.5 256.5v10.2zM398.8 256.5v10.2zM408.9 256.5v10.2zM6.6 272.8h418.6zM12.4 267h407zM115.6 261.6h132z"/>
</g>
<g font-size="6">
<text x="188.5" y="18.8">SOC,PCIEX + CLOCKS + VIDEO</text>
<text x="16.1" y="263.2">[PAGE_TITLE=SOC PAGE 1]</text>
</g>
<g font-size="4.8">
<text x="34.3" y="11.4">8</text>
<text x="88.9" y="11.4">7</text>
<text x="138.5" y="11.4">6</text>
<text x="190.5" y="11.4">5</text>
<text x="241.3" y="11.4">4</text>
<text x="290.8" y="11.4">3</text>
<text x="341.6" y="11.4">2</text>
<text x="393.7" y="11.4">1</text>
<text x="8.9" y="38.1">D</text>
<text x="420.4" y="38.1">D</text>
<text x="8.9" y="97.8">C</text>
<text x="420.4" y="99.1">C</text>
<text x="8.9" y="154.9">B</text>
<text x="420.4" y="156.2">B</text>
<text x="420.4" y="227.3">A</text>
<text x="8.9" y="228.6">A</text>
<text x="35.6" y="271.8">8</text>
<text x="88.9" y="271.8">7</text>
<text x="138.4" y="271.8">6</text>
<text x="190.5" y="271.8">5</text>
<text x="240" y="271.8">4</text>
<text x="290.8" y="271.8">3</text>
<text x="342.9" y="271.8">2</text>
<text x="396.2" y="271.8">1</text>
</g>
<g font-size="3.9">
<text x="306.1" y="260.4">MICROSOFT</text>
<text x="306.1" y="265.4">CONFIDENTIAL</text>
</g>
<g font-size="3.1">
<text x="325.1" y="21.6">R4R19</text>
<text x="325.1" y="39.4">R4R20</text>
<text x="115.6" y="44.4">U7E1</text>
<text x="165.2" y="43.8">IC</text>
<text x="56.8" y="48.3">R5U6</text>
<text x="139.8" y="50.8">PCIE</text>
<text x="135.9" y="54.6">1 of 17</text>
<text x="306.6" y="55.4">OUT</text>
<text x="306.6" y="65.5">OUT</text>
<text x="56.8" y="66">R5U7</text>
<text x="66.3" y="88.4">IN</text>
<text x="66.3" y="85.9">IN</text>
<text x="354.3" y="92.7">U7E1</text>
<text x="405.2" y="92.1">IC</text>
<text x="66.3" y="98.6">IN</text>
<text x="66.3" y="96">IN</text>
<text x="306.6" y="96">OUT</text>
<text x="378.9" y="99.1">VIDEO</text>
<text x="66.3" y="106.2">IN</text>
<text x="307.8" y="107.4">OUT</text>
<text x="375.9" y="102.9">3 of 17</text>
<text x="66.3" y="108.7">IN</text>
<text x="116.8" y="116.2">X862035-001</text>
<text x="158.5" y="116.2">BGA1443</text>
<text x="306.6" y="118.9">OUT</text>
<text x="156.4" y="130.1">V_SOCPHY</text>
<text x="200.9" y="126.5">R3T6</text>
<text x="306.6" y="129">OUT</text>
<text x="183.1" y="134.1">R3T5</text>
<text x="293.4" y="139.2">BI</text>
<text x="294.9" y="149.4">IN</text>
<text x="294.9" y="146.8">IN</text>
<text x="305.6" y="148.1">DP_L0_SB_SOC_TN_C</text>
<text x="305.6" y="145.5">DP_L0_SB_SOC_TP_C</text>
<text x="135.9" y="152.4">U7E1</text>
<text x="186.8" y="151.8">IC</text>
<text x="294.9" y="154.4">OUT</text>
<text x="294.9" y="151.9">OUT</text>
<text x="305.6" y="153.2">TMDS_TX_DN0</text>
<text x="305.6" y="150.6">TMDS_TX_DP0</text>
<text x="305.6" y="155.7">TMDS_TX_DP2</text>
<text x="160" y="161.3">2 of 17</text>
<text x="162.1" y="157.5">CLOCKS</text>
<text x="294.9" y="159.5">OUT</text>
<text x="294.9" y="157">OUT</text>
<text x="305.6" y="158.2">TMDS_TX_DN2</text>
<text x="305.6" y="160.8">DP_L1_SB_SOC_TP_C</text>
<text x="35.8" y="167.1">IN</text>
<text x="35.8" y="164.6">IN</text>
<text x="294.9" y="164.6">IN</text>
<text x="294.9" y="162.1">IN</text>
<text x="294.9" y="167.1">OUT</text>
<text x="305.6" y="165.9">TMDS_TX_DP1</text>
<text x="305.6" y="163.3">DP_L1_SB_SOC_TN_C</text>
<text x="35.8" y="172.2">IN</text>
<text x="214.9" y="170.9">IN</text>
<text x="294.9" y="169.7">OUT</text>
<text x="305.6" y="168.4">TMDS_TX_DN1</text>
<text x="305.6" y="173.5">DP_AUX_SOC_SB_TP</text>
<text x="35.8" y="177.3">IN</text>
<text x="35.8" y="179.8">IN</text>
<text x="35.8" y="174.8">IN</text>
<text x="305.6" y="176">DP_AUX_SOC_SB_TN</text>
<text x="35.8" y="184.9">IN</text>
<text x="35.8" y="182.4">IN</text>
<text x="214.9" y="181.1">IN</text>
<text x="294.6" y="184.9">OUT</text>
<text x="305.6" y="183.6">HDMI_OUT_DDC_CLK</text>
<text x="294.6" y="187.5">BI</text>
<text x="294.9" y="190">OUT</text>
<text x="305.6" y="186.2">HDMI_OUT_DDC_DATA</text>
<text x="305.6" y="191.3">TMDS_TX_CLKN</text>
<text x="305.6" y="188.7">TMDS_TX_CLKP</text>
<text x="137.2" y="197.5">X862035-001</text>
<text x="178.8" y="197.5">BGA1443</text>
<text x="214.9" y="195.1">OUT</text>
<text x="224.3" y="193.8">DP1_HPD</text>
<text x="294.9" y="192.5">OUT</text>
<text x="214.9" y="202.7">IN</text>
<text x="224.3" y="201.4">DP0_HPD</text>
<text x="294.9" y="200.2">OUT</text>
<text x="305.6" y="198.9">SPDIF_OUT</text>
<text x="253" y="214.1">R7D10</text>
<text x="272" y="210.3">R3R11</text>
<text x="289.8" y="223">R3R10</text>
<text x="307.6" y="223">R3R7</text>
<text x="325.4" y="224.3">R3R9</text>
<text x="355.6" y="222.9">X862035-001</text>
<text x="397.3" y="222.9">BGA1443</text>
<text x="20.3" y="239.5">OUT</text>
<text x="30" y="238.3">TEST25_P</text>
<text x="20.3" y="242.1">OUT</text>
<text x="30" y="240.8">TEST25_N</text>
<text x="286.5" y="262.4">DRAWING</text>
<text x="339.1" y="259.1">PROJECT NAME</text>
<text x="372.1" y="259.1">PAGE</text>
<text x="387.4" y="259.1">CSA</text>
<text x="387.4" y="261.6">PAGE</text>
<text x="401.3" y="259.1">FAB</text>
<text x="411.5" y="259.1">REV</text>
<text x="268" y="265.4">Tue Jun 18 16:42:23 2013</text>
<text x="339.1" y="264.2">GREYBULL_RETAIL</text>
<text x="372.1" y="265.4">2/72</text>
<text x="384.8" y="265.4">2/72</text>
<text x="401.3" y="265.4">M</text>
<text x="411.5" y="265.4">1.0</text>
</g>
<g font-size="2.5">
<text x="325.1" y="23.6">1</text>
<text x="331.8" y="23.6">2</text>
<text x="320.9" y="26.9">0 OHM</text>
<text x="322.4" y="29">402 EMPTY</text>
<text x="330.6" y="26.9">5%</text>
<text x="325.1" y="41.4">1</text>
<text x="331.8" y="41.4">2</text>
<text x="320.9" y="44.7">0 OHM</text>
<text x="322.4" y="46.7">402 EMPTY</text>
<text x="330.6" y="44.7">5%</text>
<text x="51.6" y="53.6">0 OHM</text>
<text x="55.9" y="50.3">1</text>
<text x="61.4" y="53.6">5%</text>
<text x="62.5" y="50.3">2</text>
<text x="53.1" y="55.6">402 EMPTY</text>
<text x="237.2" y="58.4">0.1 UF</text>
<text x="253" y="59.7">10%</text>
<text x="272.5" y="54.1">PEX_SOC_ENET_TP_C</text>
<text x="154.6" y="64.8">P_UMI_TX3_P</text>
<text x="174.5" y="64.3">AP20 PEX_SOC_SPARE_TP</text>
<text x="241.6" y="60.2">6.3 V</text>
<text x="243.1" y="63.8">402</text>
<text x="243.1" y="62">X5R</text>
<text x="272.5" y="64.3">PEX_SOC_ENET_TN_C</text>
<text x="51.6" y="71.4">0 OHM</text>
<text x="55.9" y="68.1">1</text>
<text x="61.4" y="71.4">5%</text>
<text x="62.5" y="68.1">2</text>
<text x="154.6" y="67.3">P_UMI_TX3_N</text>
<text x="174.5" y="66.8">AP21 PEX_SOC_SPARE_TN</text>
<text x="256.2" y="68.6">0.1 UF 10%</text>
<text x="260.7" y="70.4">6.3 V</text>
<text x="53.1" y="73.4">402 EMPTY</text>
<text x="73.2" y="74.4">PEX_SPARE_SOC_TP_C</text>
<text x="73.2" y="77">PEX_SPARE_SOC_TN_C</text>
<text x="104" y="74.4">AR19</text>
<text x="104" y="77">AR20</text>
<text x="113.5" y="77.5">P_UMI_RX3_N</text>
<text x="113.5" y="74.9">P_UMI_RX3_P</text>
<text x="154.6" y="77.5">P_UMI_TX2_N</text>
<text x="154.6" y="74.9">P_UMI_TX2_P</text>
<text x="174.5" y="74.4">AP23 PEX_SOC_ENET_TP</text>
<text x="174.5" y="77">AP24 PEX_SOC_ENET_TN</text>
<text x="262.2" y="73.9">402</text>
<text x="262.2" y="72.1">X5R</text>
<text x="74.4" y="84.6">PEX_ENET_SOC_TP_C</text>
<text x="74.4" y="87.1">PEX_ENET_SOC_TN_C</text>
<text x="104" y="84.6">AN21</text>
<text x="104" y="87.1">AN22</text>
<text x="113.5" y="87.6">P_UMI_RX2_N</text>
<text x="113.5" y="85.1">P_UMI_RX2_P</text>
<text x="154.6" y="87.6">P_UMI_TX1_N</text>
<text x="154.6" y="85.1">P_UMI_TX1_P</text>
<text x="174.5" y="84.6">AU23 PEX_L1_SOC_SB_TP</text>
<text x="174.5" y="87.1">AU24 PEX_L1_SOC_SB_TN</text>
<text x="73.2" y="94.7">PEX_L1_SB_SOC_TP_C</text>
<text x="104" y="94.7">AV22</text>
<text x="113.5" y="95.2">P_UMI_RX1_P</text>
<text x="154.6" y="95.2">P_UMI_TX0_P</text>
<text x="174.5" y="94.7">AV25 PEX_L0_SOC_SB_TP</text>
<text x="272.5" y="94.7">PEX_L1_SOC_SB_TP_C</text>
<text x="73.2" y="97.3">PEX_L1_SB_SOC_TN_C</text>
<text x="104" y="97.3">AV23</text>
<text x="113.5" y="97.8">P_UMI_RX1_N</text>
<text x="154.6" y="97.8">P_UMI_TX0_N</text>
<text x="174.5" y="97.3">AV26 PEX_L0_SOC_SB_TN</text>
<text x="255" y="99.1">0.1 UF 10%</text>
<text x="259.4" y="100.8">6.3 V</text>
<text x="73.2" y="104.9">PEX_L0_SB_SOC_TP_C</text>
<text x="73.2" y="107.4">PEX_L0_SB_SOC_TN_C</text>
<text x="104" y="104.9">AT24</text>
<text x="104" y="107.4">AT25</text>
<text x="113.5" y="108">P_UMI_RX0_N</text>
<text x="113.5" y="105.4">P_UMI_RX0_P</text>
<text x="151.6" y="105.4">P_RX_ZVDD_095</text>
<text x="151.6" y="108">P_TX_ZVDD_095</text>
<text x="174.5" y="107.4">AN18</text>
<text x="174.5" y="104.9">AN19</text>
<text x="260.9" y="102.6">X5R</text>
<text x="260.9" y="104.4">402</text>
<text x="272.5" y="106.2">PEX_L1_SOC_SB_TN_C</text>
<text x="241" y="110.5">0.1 UF 10%</text>
<text x="245.5" y="112.3">6.3 V</text>
<text x="246.9" y="115.8">402</text>
<text x="246.9" y="114">X5R</text>
<text x="272.5" y="117.6">PEX_L0_SOC_SB_TP_C</text>
<text x="198.9" y="125.2" transform="rotate(-90 198.9 125.2)">RX_ZVDD_095</text>
<text x="228.3" y="121.9">0.1 UF10%</text>
<text x="231.5" y="123.7">6.3 V</text>
<text x="233" y="125.5">X5R</text>
<text x="181.1" y="127.8" transform="rotate(-90 181.1 127.8)">TX_ZVDD_095</text>
<text x="197.7" y="126.5">1</text>
<text x="200.9" y="130.6">1%</text>
<text x="200.9" y="128.5">1 KOHM</text>
<text x="233" y="127.3">402</text>
<text x="272.5" y="127.8">PEX_L0_SOC_SB_TN_C</text>
<text x="163.8" y="132.1">EMPTY</text>
<text x="179.9" y="134.1">1</text>
<text x="183.1" y="136.1">1.69 KOHM</text>
<text x="197.7" y="133.4">2</text>
<text x="200.9" y="135.4">402</text>
<text x="200.9" y="133.3">CH</text>
<text x="213.1" y="132.1">0.1 UF 10%</text>
<text x="217.5" y="133.9">6.3 V</text>
<text x="219" y="137.4">402</text>
<text x="219" y="135.6">X5R</text>
<text x="305.6" y="137.9">DP_CR_CLK</text>
<text x="342.8" y="137.9">AP14</text>
<text x="179.9" y="141">2</text>
<text x="183.1" y="138.2">1%</text>
<text x="183.1" y="143">402</text>
<text x="183.1" y="141">CH</text>
<text x="352.3" y="138.4">DP_CR_CLK</text>
<text x="342.8" y="145.5">AU18</text>
<text x="342.8" y="148.1">AU17</text>
<text x="352.3" y="148.6">DP1_RX0_N</text>
<text x="352.3" y="146">DP1_RX0_P</text>
<text x="342.8" y="150.6">AU15</text>
<text x="342.8" y="153.2">AU14</text>
<text x="342.8" y="155.7">AV17</text>
<text x="352.3" y="153.7">DP0_TX2_N</text>
<text x="352.3" y="151.1">DP0_TX2_P</text>
<text x="342.8" y="160.8">AT19</text>
<text x="342.8" y="158.3">AV16</text>
<text x="352.3" y="158.7">DP0_TX0_N</text>
<text x="352.3" y="161.3">DP1_RX1_P</text>
<text x="352.3" y="156.2">DP0_TX0_P</text>
<text x="124.3" y="163.3">AU26</text>
<text x="124.3" y="165.9">AU27</text>
<text x="133.9" y="163.8">CLKIN_NB_P</text>
<text x="133.9" y="166.4">CLKIN_NB_N</text>
<text x="262" y="167.9">C3R26</text>
<text x="342.8" y="163.3">AT18</text>
<text x="342.8" y="165.9">AT16</text>
<text x="352.3" y="163.8">DP1_RX1_N</text>
<text x="352.3" y="166.4">DP0_TX1_P</text>
<text x="124.3" y="171">AT21</text>
<text x="124.3" y="173.5">AT22</text>
<text x="133.9" y="174">DISP_CLKIN_N</text>
<text x="133.9" y="171.4">DISP_CLKIN_P</text>
<text x="224.3" y="169.7">DP_AUX_SB_SOC_TP_C</text>
<text x="257.5" y="174">0.1 UF 10%</text>
<text x="260.4" y="169.2">1</text>
<text x="269.5" y="169.2">2</text>
<text x="274.9" y="173.7">X5R</text>
<text x="342.8" y="173.5">AT13</text>
<text x="342.8" y="168.4">AT15</text>
<text x="352.3" y="174">DP1_AUX_P</text>
<text x="352.3" y="168.9">DP0_TX1_N</text>
<text x="124.3" y="176">AV19</text>
<text x="124.3" y="178.6">AV20</text>
<text x="133.9" y="176.5">AV_CLKIN_P</text>
<text x="133.9" y="179.1">AV_CLKIN_N</text>
<text x="224.3" y="179.8">DP_AUX_SB_SOC_TN_C</text>
<text x="260.4" y="179.3">1</text>
<text x="262" y="178.1">C3R25</text>
<text x="262" y="175.8">6.3 V</text>
<text x="269.5" y="179.3">2</text>
<text x="274.9" y="175.5">402</text>
<text x="342.8" y="176">AT12</text>
<text x="352.3" y="176.5">DP1_AUX_N</text>
<text x="124.3" y="181.1">AU20</text>
<text x="124.3" y="183.7">AU21</text>
<text x="133.9" y="184.1">CLKIN_N</text>
<text x="133.9" y="181.6">CLKIN_P</text>
<text x="257.5" y="184.2">0.1 UF 10%</text>
<text x="262" y="185.9">6.3 V</text>
<text x="274.9" y="185.7">402</text>
<text x="274.9" y="183.9">X5R</text>
<text x="342.8" y="183.7">AR14</text>
<text x="352.3" y="184.1">DP0_AUX_P</text>
<text x="124.3" y="186.2">AR23</text>
<text x="124.3" y="188.7">AR22</text>
<text x="133.9" y="189.2">TEST25_N</text>
<text x="133.9" y="186.7">TEST25_P</text>
<text x="342.8" y="188.7">AV14</text>
<text x="342.8" y="191.3">AV13</text>
<text x="342.8" y="186.2">AR13</text>
<text x="352.3" y="186.7">DP0_AUX_N</text>
<text x="352.3" y="191.8">DP0_TX3_N</text>
<text x="352.3" y="189.2">DP0_TX3_P</text>
<text x="342.8" y="193.8">AP15</text>
<text x="352.3" y="194.3">DP1_HPD</text>
<text x="342.8" y="198.9">AP12</text>
<text x="342.8" y="201.4">AU12</text>
<text x="352.3" y="199.4">SPDIF_OUT</text>
<text x="352.3" y="201.9">DP0_HPD</text>
<text x="323.3" y="209">DP_TX_CALR</text>
<text x="342.8" y="209">AM12</text>
<text x="352.3" y="209.5">DP_TX_ZVSS</text>
<text x="142.2" y="214.6">DVI PCB</text>
<text x="165.1" y="214.6">DP PCB</text>
<text x="249.7" y="214.1">1</text>
<text x="268.8" y="210.3">1</text>
<text x="272" y="212.3">100 KOHM</text>
<text x="272" y="214.4">1%</text>
<text x="323.3" y="214.1">DP_RX_CALR</text>
<text x="323.3" y="211.6">DP_AUX_CALR</text>
<text x="342.8" y="214.1">AN13</text>
<text x="342.8" y="211.6">AR12</text>
<text x="352.3" y="212.1">DP_AUX_ZVSS</text>
<text x="352.3" y="214.6">DP_RX_ZVSS</text>
<text x="142.2" y="217.2">ROUTING</text>
<text x="142.2" y="219.7">ORDERING</text>
<text x="165.1" y="219.7">ORDERING</text>
<text x="165.1" y="217.2">ROUTING</text>
<text x="188" y="219.7">PIN NAME</text>
<text x="249.7" y="221">2</text>
<text x="253" y="216.2">100 KOHM</text>
<text x="253" y="221">CH</text>
<text x="253" y="218.2">1%</text>
<text x="268.8" y="217.2">2</text>
<text x="272" y="219.2">402</text>
<text x="272" y="217.2">CH</text>
<text x="138.4" y="227.3">TMDS CLOCK +</text>
<text x="138.4" y="223.5">TMDS CLOCK -</text>
<text x="162.6" y="223.5">DP LANE 3 -</text>
<text x="162.6" y="227.3">DP LANE 3 +</text>
<text x="188" y="223.5">DP0_TX3_N</text>
<text x="188" y="227.3">DP0_TX3_P</text>
<text x="253" y="223">402</text>
<text x="286.6" y="223">1</text>
<text x="289.8" y="225">150 OHMS</text>
<text x="289.8" y="227.1">1%</text>
<text x="304.3" y="223">1</text>
<text x="307.6" y="225">150 OHMS</text>
<text x="307.6" y="227.1">1%</text>
<text x="322.1" y="224.3">1</text>
<text x="325.4" y="226.3">2 KOHM</text>
<text x="138.4" y="231.1">TMDS DATA0 -</text>
<text x="162.6" y="231.1">DP LANE 2 -</text>
<text x="188" y="231.1">DP0_TX2_N</text>
<text x="286.6" y="229.9">2</text>
<text x="289.8" y="231.9">402</text>
<text x="289.8" y="229.9">CH</text>
<text x="304.3" y="229.9">2</text>
<text x="307.6" y="231.9">402</text>
<text x="307.6" y="229.9">CH</text>
<text x="322.1" y="231.1">2</text>
<text x="325.4" y="233.2">402</text>
<text x="325.4" y="228.4">1%</text>
<text x="325.4" y="231.1">CH</text>
<text x="138.4" y="238.8">TMDS DATA1 -</text>
<text x="138.4" y="234.9">TMDS DATA0 +</text>
<text x="162.6" y="234.9">DP LANE 2 +</text>
<text x="162.6" y="238.8">DP LANE 1 -</text>
<text x="188" y="238.8">DP0_TX1_N</text>
<text x="188" y="234.9">DP0_TX2_P</text>
<text x="138.4" y="242.6">TMDS DATA1 +</text>
<text x="162.6" y="242.6">DP LANE 1 +</text>
<text x="188" y="242.6">DP0_TX1_P</text>
<text x="138.4" y="250.2">TMDS DATA2 +</text>
<text x="138.4" y="246.4">TMDS DATA2 -</text>
<text x="162.6" y="250.2">DP LANE 0 +</text>
<text x="162.6" y="246.4">DP LANE 0 -</text>
<text x="188" y="246.4">DP0_TX0_N</text>
<text x="188" y="250.2">DP0_TX0_P</text>
<text x="116.8" y="260.9">MS_PART#</text>
<text x="118.1" y="263.4">U7E1</text>
<text x="135.9" y="263.4">EMPTY</text>
<text x="137.2" y="260.9">MATL</text>
<text x="147.3" y="260.9">REF_DES</text>
<text x="158.8" y="263.4">EMPTY</text>
<text x="204.5" y="263.4">DUMMY_BOM</text>
<text x="204.5" y="261.6">TRUE</text>
<text x="209.6" y="260.9">DESCR.</text>
<text x="221" y="260.9">BOM PROPERTY</text>
</g>
<g font-size="2.4">
<text x="240.1" y="53.6">1</text>
<text x="242.5" y="52.3">C7E6</text>
<text x="249.2" y="53.6">2</text>
<text x="259.2" y="63.8">1</text>
<text x="261.5" y="62.5">C7E8</text>
<text x="268.2" y="63.8">2</text>
<text x="257.9" y="94.2">1</text>
<text x="260.3" y="93">C7E1</text>
<text x="267" y="94.2">2</text>
<text x="243.9" y="105.7">1</text>
<text x="246.3" y="104.4">C7E3</text>
<text x="253" y="105.7">2</text>
<text x="230" y="117.1">1</text>
<text x="232.3" y="115.8">C7E5</text>
<text x="239" y="117.1">2</text>
<text x="218.3" y="126">C7E7</text>
<text x="216" y="127.3">1</text>
<text x="225" y="127.3">2</text>
</g>
<g font-size="2.3">
<text x="315.7" y="54.6">32</text>
<text x="315.7" y="64.8">32</text>
<text x="61.2" y="85.1">32</text>
<text x="61.2" y="87.6">32</text>
<text x="61.2" y="95.2">25</text>
<text x="315.7" y="95.2">25</text>
<text x="61.2" y="97.8">25</text>
<text x="61.2" y="105.4">25</text>
<text x="61.2" y="107.9">25</text>
<text x="316.9" y="106.7">25</text>
<text x="315.7" y="118.1">25</text>
<text x="315.7" y="128.3">25</text>
<text x="289.8" y="148.6">25</text>
<text x="289.8" y="146">25</text>
<text x="289.6" y="153.7">38</text>
<text x="289.6" y="151.1">38</text>
<text x="289.6" y="158.7">38</text>
<text x="289.6" y="156.2">38</text>
<text x="289.8" y="161.3">25</text>
<text x="30.7" y="166.4">29</text>
<text x="30.7" y="163.8">29</text>
<text x="289.6" y="166.4">38</text>
<text x="289.8" y="163.8">25</text>
<text x="30.7" y="174">29</text>
<text x="30.7" y="171.4">29</text>
<text x="208.2" y="170.2">25</text>
<text x="289.6" y="168.9">38</text>
<text x="30.7" y="176.5">29</text>
<text x="30.7" y="179.1">29</text>
<text x="30.7" y="184.1">29</text>
<text x="30.7" y="181.6">29</text>
<text x="208.2" y="180.3">25</text>
<text x="289.6" y="184.1">38</text>
<text x="288.1" y="189.2">38</text>
<text x="288.3" y="186.7">38</text>
<text x="289.6" y="191.8">38</text>
<text x="209.6" y="194.3">25</text>
<text x="208.2" y="201.9">38</text>
<text x="289.6" y="199.4">34</text>
<text x="15.3" y="238.8">70</text>
<text x="15.3" y="241.3">70</text>
</g>
<g font-size="2.2">
<text x="47.9" y="166">SOC_NB_PEX_SS_100M_CLKN</text>
<text x="47.9" y="163.4">SOC_NB_PEX_SS_100M_CLKP</text>
</g>
<g font-size="2">
<text x="47.8" y="173.5">SOC_REF_NS_100M_CLKN</text>
<text x="47.8" y="170.9">SOC_REF_NS_100M_CLKP</text>
<text x="47.8" y="176">SOC_AV_NS_100M_CLKP</text>
<text x="47.8" y="178.6">SOC_AV_NS_100M_CLKN</text>
<text x="47.8" y="183.6">SOC_PEX_SS_100M_CLKN</text>
<text x="47.8" y="181.1">SOC_PEX_SS_100M_CLKP</text>
</g>
<text font-size="1.1" x="176.5" y="263.4">SOC</text>
</svg>
